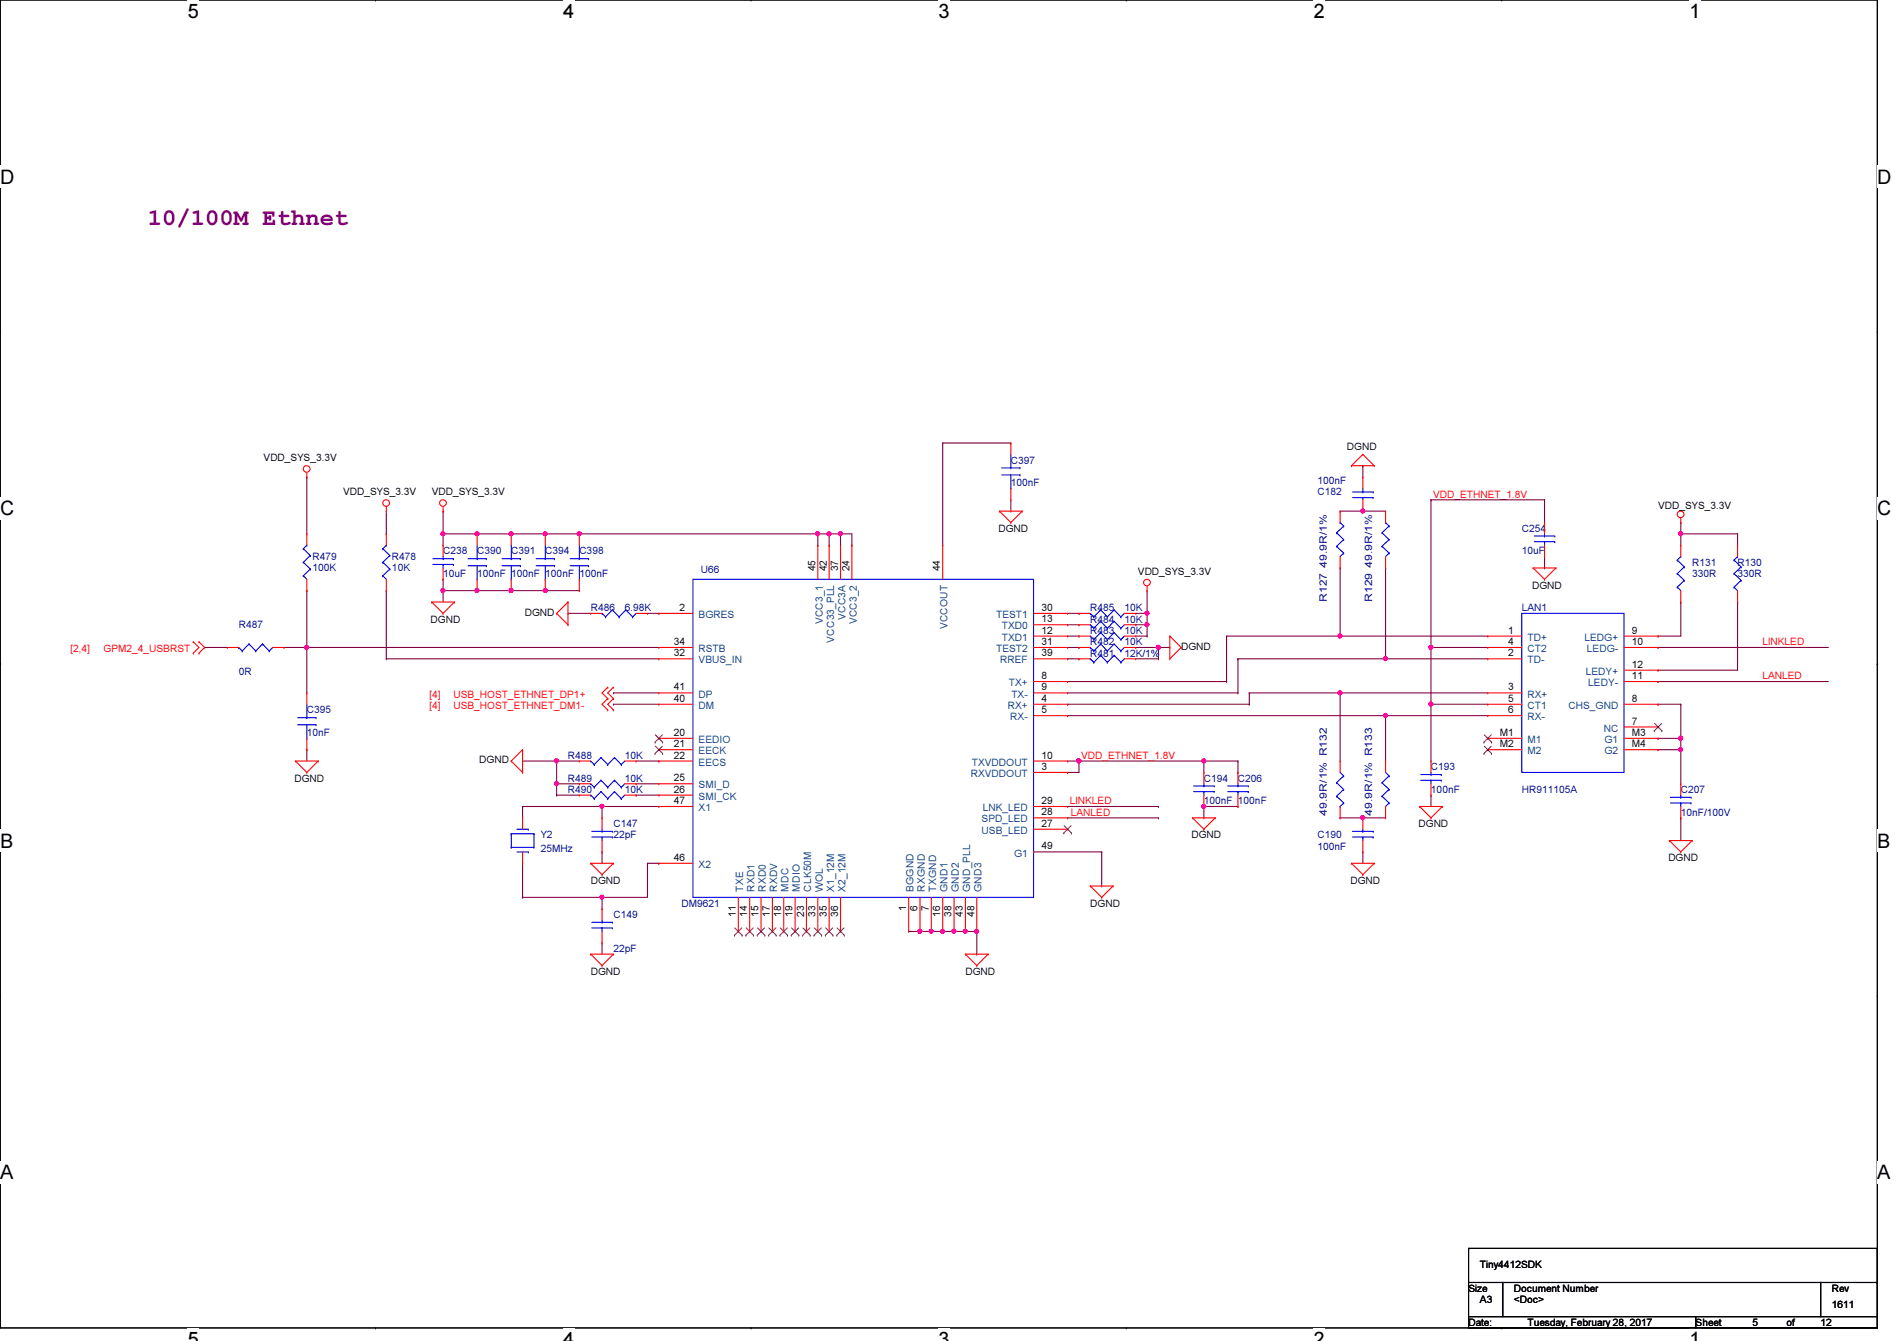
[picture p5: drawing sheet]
<svg xmlns="http://www.w3.org/2000/svg" width="297mm" height="210mm" viewBox="0 0 297 210" stroke-linecap="round" stroke-linejoin="round" font-family="sans-serif">
<path d="M0 0h294v207.9h-294z" fill="none" stroke="#000" stroke-width=".17"/>
<g fill="#fff">
<path d="M29.4 0h1.8v3.5h-1.8z"/>
<path d="M29.4 207.9h1.8v2h-1.8z"/>
</g>
<path d="M58.8 0h.1M58.8 207.9h.1" fill="none" stroke="#000" stroke-width=".17"/>
<g fill="#fff">
<path d="M88.2 0h1.7v3.5h-1.7z"/>
<path d="M88.2 207.9h1.7v2h-1.7z"/>
</g>
<path d="M117.6 0h.1M117.6 207.9h.1" fill="none" stroke="#000" stroke-width=".17"/>
<g fill="#fff">
<path d="M147 0h1.7v3.5h-1.7z"/>
<path d="M147 207.9h1.7v2h-1.7z"/>
</g>
<path d="M176.4 0h.1M176.4 207.9h.1" fill="none" stroke="#000" stroke-width=".17"/>
<g fill="#fff">
<path d="M205.7 0h1.8v3.5h-1.8z"/>
<path d="M205.7 207.9h1.8v2h-1.8z"/>
</g>
<path d="M235.2 0h.1M235.2 207.9h.1" fill="none" stroke="#000" stroke-width=".17"/>
<g fill="#fff">
<path d="M264.5 0h1.8v3.5h-1.8z"/>
<path d="M264.5 207.9h1.8v2h-1.8z"/>
<path d="M0 26h2.3v3.4h-2.3z"/>
<path d="M294 26h2.2v3.4h-2.2z"/>
<path d="M0 77.9h2.3v3.5h-2.3z"/>
<path d="M294 77.9h2.2v3.5h-2.2z"/>
</g>
<path d="M0 51.9h.1M294 51.9h.1" fill="none" stroke="#000" stroke-width=".17"/>
<g fill="#fff">
<path d="M0 129.9h2.1v3.4h-2.1z"/>
<path d="M294 129.9h2v3.4h-2z"/>
</g>
<path d="M0 103.9h.1M294 103.9h.1" fill="none" stroke="#000" stroke-width=".17"/>
<path d="M0 103.9h.1M294 103.9h.1" fill="none" stroke="#000" stroke-width=".16"/>
<g fill="#fff">
<path d="M0 181.8h2.1v3.5h-2.1z"/>
<path d="M294 181.8h2v3.5h-2z"/>
</g>
<path d="M0 155.9h.1M294 155.9h.1" fill="none" stroke="#000" stroke-width=".17"/>
<path d="M69.4 83.6h.1M69.4 83.6v1.7M96.1 108.5h.1M96.1 108.5h7.1" fill="none" stroke="#800040" stroke-width=".17"/>
<circle cx="69.4" cy="83.5" r=".32" fill="#f0f"/>
<circle cx="69.4" cy="83.5" r=".32" fill="none" stroke="#f0f" stroke-width=".17"/>
<path d="M80 92.5h.1M80 92.5h5.4M96.1 110.2h.1M96.1 110.2h7.1" fill="none" stroke="#800040" stroke-width=".17"/>
<circle cx="85.4" cy="92.4" r=".32" fill="#f0f"/>
<circle cx="85.4" cy="92.4" r=".32" fill="none" stroke="#f0f" stroke-width=".17"/>
<path d="M69.4 90.7h.1M69.4 92.5h.1M69.4 90.7v1.8M69.4 92.5h5.3" fill="none" stroke="#800040" stroke-width=".17"/>
<circle cx="69.4" cy="92.4" r=".32" fill="#f0f"/>
<circle cx="69.4" cy="92.4" r=".32" fill="none" stroke="#f0f" stroke-width=".17"/>
<path d="M74.7 92.5h.1M74.7 92.5h5.3" fill="none" stroke="#800040" stroke-width=".17"/>
<circle cx="80" cy="92.4" r=".32" fill="#f0f"/>
<circle cx="80" cy="92.4" r=".32" fill="none" stroke="#f0f" stroke-width=".17"/>
<circle cx="74.7" cy="92.4" r=".32" fill="#f0f"/>
<circle cx="74.7" cy="92.4" r=".32" fill="none" stroke="#f0f" stroke-width=".17"/>
<path d="M69.4 92.5h.1M69.4 92.5v1.7M90.7 83.6h.1M90.7 83.6h37.4" fill="none" stroke="#800040" stroke-width=".17"/>
<circle cx="128" cy="83.5" r=".32" fill="#f0f"/>
<circle cx="128" cy="83.5" r=".32" fill="none" stroke="#f0f" stroke-width=".17"/>
<circle cx="90.7" cy="83.5" r=".32" fill="#f0f"/>
<circle cx="90.7" cy="83.5" r=".32" fill="none" stroke="#f0f" stroke-width=".17"/>
<path d="M74.7 83.6h.1M74.7 83.6h5.3" fill="none" stroke="#800040" stroke-width=".17"/>
<circle cx="80" cy="83.5" r=".32" fill="#f0f"/>
<circle cx="80" cy="83.5" r=".32" fill="none" stroke="#f0f" stroke-width=".17"/>
<circle cx="74.7" cy="83.5" r=".32" fill="#f0f"/>
<circle cx="74.7" cy="83.5" r=".32" fill="none" stroke="#f0f" stroke-width=".17"/>
<path d="M80 83.6h.1M80 83.6h5.4M48 117.3h.1M48 101.3h.1M48 101.3v7.2M48 117.3v1.8" fill="none" stroke="#800040" stroke-width=".17"/>
<circle cx="48" cy="101.3" r=".32" fill="#f0f"/>
<circle cx="48" cy="101.3" r=".32" fill="none" stroke="#f0f" stroke-width=".17"/>
<path d="M94.3 147.6h.1M94.3 140.5h.1M94.3 147.6v1.8M94.3 140.5h7.1" fill="none" stroke="#800040" stroke-width=".17"/>
<circle cx="94.2" cy="140.4" r=".32" fill="#f0f"/>
<circle cx="94.2" cy="140.4" r=".32" fill="none" stroke="#f0f" stroke-width=".17"/>
<g fill="none" stroke="#800040" stroke-width=".17">
<path d="M48 92.5h.1M48 92.5v8.8M60.5 92.5h.1M60.5 92.5v10.6M48 101.3h.1M48 101.3h55.2M60.5 103.1h.1M60.5 103.1h42.7M81.8 126.2h.1M81.8 126.2h21.4M94.3 126.2h.1M94.3 126.2v1.8"/>
<path d="M81.8 140.5h.1M81.8 140.5h12.5v1.7M94.3 142.2h.1"/>
</g>
<circle cx="94.2" cy="126.2" r=".32" fill="#f0f"/>
<circle cx="94.2" cy="126.2" r=".32" fill="none" stroke="#f0f" stroke-width=".17"/>
<path d="M177.8 101.3h3.6M181.4 101.3h.1M94.3 133.3h.1M94.3 133.3v1.8" fill="none" stroke="#800040" stroke-width=".17"/>
<circle cx="181.4" cy="101.3" r=".32" fill="#f0f"/>
<circle cx="181.4" cy="101.3" r=".32" fill="none" stroke="#f0f" stroke-width=".17"/>
<path d="M101.4 135.1h.1M101.4 135.1v5.4M101.4 135.1h1.8M103.2 135.1h.1M147.6 145.8h5.3M149.4 145.8h.1M151.2 145.8h.1M152.9 145.8h.1" fill="none" stroke="#800040" stroke-width=".17"/>
<circle cx="149.4" cy="145.8" r=".32" fill="#f0f"/>
<circle cx="149.4" cy="145.8" r=".32" fill="none" stroke="#f0f" stroke-width=".17"/>
<circle cx="151.1" cy="145.8" r=".32" fill="#f0f"/>
<circle cx="151.1" cy="145.8" r=".32" fill="none" stroke="#f0f" stroke-width=".17"/>
<path d="M88.9 96h.1M88.9 96h3.6M101.4 96h1.8M103.2 96h.1M144.1 145.8h1.7M145.8 145.8h.1M152.9 149.4h.1M152.9 145.8v3.6" fill="none" stroke="#800040" stroke-width=".17"/>
<circle cx="152.9" cy="145.8" r=".32" fill="#f0f"/>
<circle cx="152.9" cy="145.8" r=".32" fill="none" stroke="#f0f" stroke-width=".17"/>
<path d="M142.3 145.8h1.8M144.1 145.8h.1" fill="none" stroke="#800040" stroke-width=".17"/>
<circle cx="144" cy="145.8" r=".32" fill="#f0f"/>
<circle cx="144" cy="145.8" r=".32" fill="none" stroke="#f0f" stroke-width=".17"/>
<path d="M145.8 145.8h1.8M147.6 145.8h.1" fill="none" stroke="#800040" stroke-width=".17"/>
<circle cx="145.8" cy="145.8" r=".32" fill="#f0f"/>
<circle cx="145.8" cy="145.8" r=".32" fill="none" stroke="#f0f" stroke-width=".17"/>
<circle cx="147.6" cy="145.8" r=".32" fill="#f0f"/>
<circle cx="147.6" cy="145.8" r=".32" fill="none" stroke="#f0f" stroke-width=".17"/>
<g fill="none" stroke="#800040" stroke-width=".17">
<path d="M167.2 96h1.7M167.2 97.8h1.7M167.2 99.6h1.7M168.9 96h.1M168.9 97.8h.1M168.9 99.6h.1M177.8 96h1.8M179.6 92.5h.1M179.6 96h.1M179.6 97.8h.1M179.6 92.5v7.1M167.2 103.1h1.7"/>
<path d="M167.2 101.3h1.7M168.9 103.1h.1M168.9 101.3h.1"/>
</g>
<circle cx="179.6" cy="96" r=".32" fill="#f0f"/>
<circle cx="179.6" cy="96" r=".32" fill="none" stroke="#f0f" stroke-width=".17"/>
<path d="M177.8 97.8h1.8M179.6 97.8h.1" fill="none" stroke="#800040" stroke-width=".17"/>
<circle cx="179.6" cy="97.8" r=".32" fill="#f0f"/>
<circle cx="179.6" cy="97.8" r=".32" fill="none" stroke="#f0f" stroke-width=".17"/>
<path d="M131.6 83.6h.1M131.6 83.6h1.8M177.8 99.6h1.8M179.6 99.6h.1" fill="none" stroke="#800040" stroke-width=".17"/>
<circle cx="131.6" cy="83.5" r=".32" fill="#f0f"/>
<circle cx="131.6" cy="83.5" r=".32" fill="none" stroke="#f0f" stroke-width=".17"/>
<path d="M128.1 83.6h.1M128.1 83.6h1.7" fill="none" stroke="#800040" stroke-width=".17"/>
<circle cx="129.8" cy="83.5" r=".32" fill="#f0f"/>
<circle cx="129.8" cy="83.5" r=".32" fill="none" stroke="#f0f" stroke-width=".17"/>
<g fill="none" stroke="#800040" stroke-width=".17">
<path d="M147.6 69.3h.1M147.6 69.3v16M147.6 69.3h10.7M158.3 69.3h.1M69.4 80h.1M69.4 83.6h.1M69.4 80v3.6M69.4 83.6h5.3M85.4 92.5h.1M85.4 83.6h.1M85.4 83.6h5.3M85.4 92.5h5.3"/>
<path d="M128.1 85.3h.1M128.1 83.6v1.7M129.8 83.6h.1M129.8 85.3h.1M129.8 83.6h1.8M129.8 83.6v1.7M131.6 83.6h.1M131.6 83.6v1.7M133.4 85.3h.1M133.4 83.6v1.7M167.2 126.2h14.2M167.2 128h14.2"/>
<path d="M181.4 126.2h.1M181.4 128h.1"/>
</g>
<circle cx="85.4" cy="83.5" r=".32" fill="#f0f"/>
<circle cx="85.4" cy="83.5" r=".32" fill="none" stroke="#f0f" stroke-width=".17"/>
<path d="M168.9 119.1h.1M168.9 119.1v1.8" fill="none" stroke="#800040" stroke-width=".17"/>
<circle cx="168.9" cy="119.1" r=".32" fill="#f0f"/>
<circle cx="168.9" cy="119.1" r=".32" fill="none" stroke="#f0f" stroke-width=".17"/>
<path d="M167.2 119.1h1.7M168.9 119.1h.1" fill="none" stroke="#800040" stroke-width=".17"/>
<circle cx="168.9" cy="119.1" r=".32" fill="#f0f"/>
<circle cx="168.9" cy="119.1" r=".32" fill="none" stroke="#f0f" stroke-width=".17"/>
<path d="M259.6 99.6h.1M263.2 94.2h.1M263.2 94.2v5.4h-3.6M209.8 108.5h.1M209.8 108.5v10.6M213.4 128h.1M213.4 128h3.6M224.1 124.5h.1M224.1 124.5v1.7" fill="none" stroke="#800040" stroke-width=".17"/>
<circle cx="213.4" cy="128" r=".32" fill="#f0f"/>
<circle cx="213.4" cy="128" r=".32" fill="none" stroke="#f0f" stroke-width=".17"/>
<path d="M209.8 80h.1M209.8 80h7.2M213.4 80h.1M272.1 94.2h.1M272.1 94.2v10.7h-12.5M217 103.1h.1M217 103.1h16M259.6 104.9h.1M209.8 128h.1M209.8 128h3.6" fill="none" stroke="#800040" stroke-width=".17"/>
<circle cx="213.4" cy="80" r=".32" fill="#f0f"/>
<circle cx="213.4" cy="80" r=".32" fill="none" stroke="#f0f" stroke-width=".17"/>
<path d="M259.6 101.3h.1M259.6 115.6h.1M259.6 101.3h26.7M259.6 115.6h3.6" fill="none" stroke="#800040" stroke-width=".17"/>
<circle cx="263.2" cy="115.5" r=".32" fill="#f0f"/>
<circle cx="263.2" cy="115.5" r=".32" fill="none" stroke="#f0f" stroke-width=".17"/>
<path d="M263.2 81.8h.1M263.2 81.8v1.8M263.2 110.2h.1M263.2 110.2v5.4" fill="none" stroke="#800040" stroke-width=".17"/>
<circle cx="263.2" cy="83.5" r=".32" fill="#f0f"/>
<circle cx="263.2" cy="83.5" r=".32" fill="none" stroke="#f0f" stroke-width=".17"/>
<path d="M209.8 99.6h.1M209.8 99.6h23.2" fill="none" stroke="#800040" stroke-width=".17"/>
<circle cx="209.8" cy="99.5" r=".32" fill="#f0f"/>
<circle cx="209.8" cy="99.5" r=".32" fill="none" stroke="#f0f" stroke-width=".17"/>
<path d="M259.6 117.3h.1M259.6 117.3h3.6" fill="none" stroke="#800040" stroke-width=".17"/>
<circle cx="263.2" cy="117.3" r=".32" fill="#f0f"/>
<circle cx="263.2" cy="117.3" r=".32" fill="none" stroke="#f0f" stroke-width=".17"/>
<g fill="none" stroke="#800040" stroke-width=".17">
<path d="M217 88.9h.1M217 88.9v14.2M167.2 112h.1M167.2 112h49.8M224.1 110.2h.1M224.1 110.2h8.9M224.1 110.2v8.9M259.6 110.2h.1M259.6 110.2h3.6M263.2 115.6h.1M263.2 115.6v1.7M263.2 128h.1"/>
<path d="M263.2 128v3.6"/>
</g>
<circle cx="216.9" cy="103.1" r=".32" fill="#f0f"/>
<circle cx="216.9" cy="103.1" r=".32" fill="none" stroke="#f0f" stroke-width=".17"/>
<g fill="none" stroke="#800040" stroke-width=".17">
<path d="M224.1 78.2h.1M224.1 78.2v23.1M263.2 83.6h.1M263.2 83.6h8.9M263.2 83.6v1.7M195.6 108.5h.1M195.6 108.5h14.2M217 112h.1M217 112h16M224.1 101.3h.1M224.1 101.3h8.9M259.6 106.7h.1"/>
<path d="M259.6 106.7h26.7M213.4 133.3h.1M213.4 133.3v1.8"/>
</g>
<circle cx="216.9" cy="112" r=".32" fill="#f0f"/>
<circle cx="216.9" cy="112" r=".32" fill="none" stroke="#f0f" stroke-width=".17"/>
<path d="M209.8 88.9h.1M209.8 88.9v10.7M209.8 108.5h.1M209.8 108.5h23.2" fill="none" stroke="#800040" stroke-width=".17"/>
<circle cx="209.8" cy="108.4" r=".32" fill="#f0f"/>
<circle cx="209.8" cy="108.4" r=".32" fill="none" stroke="#f0f" stroke-width=".17"/>
<g fill="none" stroke="#800040" stroke-width=".17">
<path d="M213.4 72.9h.1M213.4 72.9v1.8M224.1 78.2h.1M224.1 78.2h17.7M241.8 78.2h.1M241.8 78.2v3.6M192.1 99.6h.1M192.1 99.6v7.1M192.1 99.6h17.7M209.8 99.6h.1M272.1 83.6h.1M272.1 83.6v1.7"/>
<path d="M167.2 110.2h.1M167.2 106.7h24.9M167.2 110.2h28.4M167.2 108.5h26.6M188.5 119.1h.1M188.5 119.1v1.8M188.5 119.1h5.3M192.1 106.7h.1M193.8 103.1h.1M193.8 108.5h.1M193.8 119.1h.1M193.8 103.1h23.2"/>
<path d="M193.8 103.1v5.4M193.8 119.1v1.8M195.6 110.2h.1M195.6 108.5v1.7M217 112h.1M217 112v7.1M81.8 126.2h.1M81.8 135.1h.1M81.8 126.2v1.8M81.8 135.1v5.4M188.5 128h.1M193.8 120.9h.1"/>
<path d="M193.8 126.2h.1M193.8 126.2h-5.3v1.8"/>
</g>
<circle cx="188.5" cy="126.2" r=".32" fill="#f0f"/>
<circle cx="188.5" cy="126.2" r=".32" fill="none" stroke="#f0f" stroke-width=".17"/>
<g fill="none" stroke="#800040" stroke-width=".17">
<path d="M32 101.3h.1M32 101.3h3.6M44.5 101.3h3.5M48 101.3h.1M87.2 119.1h.1M87.2 119.1h3.5M87.2 119.1v3.6M99.6 119.1h3.6M103.2 119.1h.1M99.6 124.5h.1M99.6 122.7h.1M99.6 124.5h3.6"/>
<path d="M99.6 122.7h3.6"/>
</g>
<circle cx="87.1" cy="122.7" r=".32" fill="#f0f"/>
<circle cx="87.1" cy="122.7" r=".32" fill="none" stroke="#f0f" stroke-width=".17"/>
<circle cx="87.1" cy="119.1" r=".32" fill="#f0f"/>
<circle cx="87.1" cy="119.1" r=".32" fill="none" stroke="#f0f" stroke-width=".17"/>
<g fill="none" stroke="#800040" stroke-width=".17">
<path d="M48 74.7h.1M48 74.7v8.9M158.3 78.2v1.8M60.5 83.6h.1M60.5 80v3.6M158.3 80h.1M81.8 119.1h.1M81.8 119.1h5.4M177.8 103.1h3.6M181.4 101.3h.1M181.4 103.1h.1M181.4 101.3h1.8"/>
<path d="M181.4 101.3v1.8M183.2 101.3h.1M224.1 101.3h.1M224.1 101.3v8.9M263.2 117.3h.1M263.2 117.3v5.4M87.2 122.7h.1M87.2 124.5h.1M87.2 122.7h3.5M87.2 122.7v1.8M87.2 124.5h3.5M161.8 133.3h10.7"/>
<path d="M172.5 138.7h.1M172.5 133.3h.1M172.5 133.3v5.4"/>
</g>
<circle cx="224" cy="110.2" r=".32" fill="#f0f"/>
<circle cx="224" cy="110.2" r=".32" fill="none" stroke="#f0f" stroke-width=".17"/>
<circle cx="224" cy="101.3" r=".32" fill="#f0f"/>
<circle cx="224" cy="101.3" r=".32" fill="none" stroke="#f0f" stroke-width=".17"/>
<path d="M168.9 119.1h19.6M188.5 119.1h.1M167.2 120.9h.1M167.2 120.9h1.7" fill="none" stroke="#800040" stroke-width=".17"/>
<circle cx="188.5" cy="119.1" r=".32" fill="#f0f"/>
<circle cx="188.5" cy="119.1" r=".32" fill="none" stroke="#f0f" stroke-width=".17"/>
<path d="M241.8 88.9h.1M241.8 87.1v1.8" fill="none" stroke="#800040" stroke-width=".17"/>
<g fill="none" stroke="#f00" stroke-width=".17">
<path d="M48 74.7h.1M48 74v.7M60.5 79.3v.7M69.4 79.3v.7M158.3 69.3h.1M158.3 78.2h.1M158.3 69.3v1.8M158.3 76.5v1.7M211.6 72.9h.1M211.6 72.9h3.6M213.4 71.1h.1M213.4 74.7h.1"/>
<path d="M213.4 71.1l-1.8 1.8M213.4 71.1l1.8 1.8M213.4 74.7v1.8M213.4 78.2v1.8M215.2 72.9h.1M48 92.5h.1M48 83.6h.1M48 83.6v1.7M48 90.7v1.8M60.5 80h.1M60.5 92.5h.1M60.5 83.6h.1"/>
<path d="M60.5 83.6v1.7M60.5 90.7v1.8M67.6 94.2h.1M67.6 94.2h3.6M67.6 94.2l1.8 1.8M69.4 80h.1M69.4 96h.1M69.4 85.3h.1M69.4 90.7h.1M69.4 85.3v1.8M69.4 88.9v1.8M71.2 94.2h.1"/>
<path d="M71.2 94.2l-1.8 1.8M74.7 83.6h.1M74.7 92.5h.1M74.7 83.6v1.7M74.7 90.7v1.8M80 83.6h.1M80 92.5h.1M80 83.6v1.7M80 90.7v1.8M85.4 83.6h.1M85.4 92.5h.1M85.4 83.6v1.7"/>
<path d="M85.4 90.7v1.8M87.2 96h.1M87.2 96l1.7 1.8M88.9 97.8h.1M88.9 94.2h.1M88.9 94.2v3.6M88.9 94.2l-1.7 1.8M90.7 83.6h.1M90.7 92.5h.1M90.7 83.6v1.7M90.7 90.7v1.8M92.5 96h.1"/>
<path d="M92.5 96h1.8M99.6 96h1.8M101.4 96h.1M103.2 96h.1M103.2 96h5.3M128.1 85.3h.1M128.1 85.3v5.4M129.8 85.3h.1M129.8 85.3v5.4M131.6 85.3h.1M131.6 85.3v5.4M133.4 85.3h.1"/>
<path d="M133.4 85.3v5.4M147.6 85.3h.1M147.6 85.3v5.4M156.5 80h.1M156.5 80h3.6M156.5 80l1.8 1.8M158.3 81.8h.1M160.1 80h.1M160.1 80l-1.8 1.8M161.8 96h5.4M161.8 99.6h5.4M161.8 97.8h5.4"/>
<path d="M167.2 99.6h.1M167.2 97.8h.1M167.2 96h.1M168.9 99.6h.1M168.9 96h.1M168.9 97.8h.1M168.9 96h1.8M168.9 99.6h1.8M168.9 97.8h1.8M176.1 96h1.7M176.1 99.6h1.7M176.1 97.8h1.7"/>
<path d="M177.8 99.6h.1M177.8 96h.1M177.8 97.8h.1M179.6 92.5h.1M179.6 91.7v.8M183.2 99.6h.1M183.2 99.6v3.5M183.2 99.6l1.8 1.7M209.8 88.9h.1M209.8 80h.1M209.8 80v1.8M209.8 87.1v1.8"/>
<path d="M213.4 80h.1M217 88.9h.1M217 80h.1M217 80v1.8M217 87.1v1.8M233 99.6h.1M233 99.6h5.3M240.1 88.9h.1M240.1 88.9h3.5M240.1 88.9l1.7 1.8M241.8 90.7h.1M241.8 81.8h.1"/>
<path d="M241.8 87.1h.1M241.8 81.8v1.8M241.8 85.3v1.8M243.6 88.9h.1M243.6 88.9l-1.8 1.8M254.3 99.6h5.3M259.6 99.6h.1M263.2 81.8h.1M263.2 94.2h.1M263.2 85.3h.1M263.2 81.1v.7M263.2 85.3v1.8"/>
<path d="M263.2 92.5v1.7M272.1 94.2h.1M272.1 85.3h.1M272.1 85.3v1.8M272.1 92.5v1.7M30.3 102.2h.1M30.3 100.5h.1M30.3 100.5l.9 .8-.9 .9M31.2 100.5h.1M31.2 102.2h.1M31.2 100.5l.8 .8-.8 .9M35.6 101.3h.1"/>
<path d="M35.6 101.3h1.8M42.7 101.3h1.8M44.5 101.3h.1M46.3 119.1h.1M46.3 119.1h3.5M46.3 119.1l1.7 1.8M48 108.5h.1M48 117.3h.1M48 108.5v1.7M48 115.6v1.7M49.8 119.1h.1M49.8 119.1l-1.8 1.8"/>
<path d="M80 119.1h.1M80 119.1l1.8 1.8M81.8 117.3h.1M81.8 117.3v3.6M81.8 117.3l-1.8 1.8M90.7 119.1h.1M90.7 119.1h1.8M95.2 109.3h.1M95.2 111.1h.1M95.2 107.6h.1M95.2 109.3l-.9 .9 .9 .9M95.2 107.6l-.9 .9 .9 .8"/>
<path d="M96.1 109.3h.1M96.1 111.1h.1M96.1 107.6h.1M96.1 109.3l-.9 .9 .9 .9M96.1 107.6l-.9 .9 .9 .8M97.8 119.1h1.8M99.6 119.1h.1M103.2 101.3h.1M103.2 103.1h.1M103.2 108.5h.1M103.2 110.2h.1M103.2 115.6h.1"/>
<path d="M103.2 117.3h.1M103.2 119.1h.1M103.2 119.1h5.3M103.2 101.3h5.3M103.2 103.1h5.3M103.2 108.5h5.3M103.2 110.2h5.3M103.2 115.6h5.3M103.2 117.3h5.3M161.8 119.1h5.4M161.8 101.3h5.4M161.8 103.1h5.4"/>
<path d="M161.8 108.5h5.4M161.8 110.2h5.4M161.8 112h5.4M161.8 106.7h5.4M167.2 119.1h.1M167.2 112h.1M167.2 110.2h.1M167.2 106.7h.1M167.2 108.5h.1M167.2 103.1h.1M167.2 101.3h.1M168.9 103.1h.1"/>
<path d="M168.9 101.3h.1M168.9 101.3h1.8M168.9 103.1h1.8M176.1 101.3h1.7M176.1 103.1h1.7M177.8 103.1h.1M177.8 101.3h.1M183.2 103.1h.1M185 101.3h.1M185 101.3l-1.8 1.8M209.8 119.1h.1M209.8 119.1v1.8"/>
<path d="M217 119.1h.1M217 119.1v1.8M224.1 119.1h.1M224.1 119.1v1.8M233 101.3h.1M233 103.1h.1M233 108.5h.1M233 110.2h.1M233 112h.1M233 115.6h.1M233 117.3h.1M233 101.3h5.3"/>
<path d="M233 103.1h5.3M233 108.5h5.3M233 110.2h5.3M233 115.6h5.3M233 117.3h5.3M233 112h5.3M254.3 101.3h5.3M254.3 110.2h5.3M254.3 115.6h5.3M254.3 117.3h5.3M254.3 106.7h5.3M254.3 113.8h5.3"/>
<path d="M254.3 104.9h5.3M259.6 117.3h.1M259.6 115.6h.1M259.6 113.8h.1M259.6 110.2h.1M259.6 106.7h.1M259.6 104.9h.1M259.6 101.3h.1M48 120.9h.1M81.8 120.9h.1M81.8 135.1h.1M81.8 128h.1"/>
<path d="M81.8 128v1.8M81.8 133.3v1.8M90.7 124.5h.1M90.7 122.7h.1M90.7 124.5h1.8M90.7 122.7h1.8M92.5 135.1h.1M92.5 135.1h3.6M92.5 135.1l1.8 1.8M94.3 136.9h.1M94.3 128h.1M94.3 133.3h.1"/>
<path d="M94.3 128v1.8M94.3 131.6v1.7M96.1 135.1h.1M96.1 135.1l-1.8 1.8M97.8 124.5h1.8M97.8 122.7h1.8M99.6 124.5h.1M99.6 122.7h.1M103.2 122.7h.1M103.2 124.5h.1M103.2 126.2h.1M103.2 135.1h.1"/>
<path d="M103.2 135.1h5.3M103.2 126.2h5.3M103.2 124.5h5.3M103.2 122.7h5.3M161.8 133.3h.1M161.8 126.2h5.4M161.8 128h5.4M161.8 129.8h5.4M161.8 120.9h5.4M167.2 129.8h.1M167.2 128h.1M167.2 126.2h.1"/>
<path d="M167.2 120.9h.1M170.7 138.7h.1M170.7 138.7h3.6M170.7 138.7l1.8 1.8M174.3 138.7h.1M174.3 138.7l-1.8 1.8M186.7 128h.1M186.7 128h3.6M186.7 128l1.8 1.8M188.5 129.8h.1M188.5 120.9h.1M188.5 126.2h.1"/>
<path d="M188.5 120.9v1.8M188.5 124.5v1.7M190.3 128h.1M190.3 128l-1.8 1.8M193.8 120.9h.1M193.8 126.2h.1M193.8 120.9v1.8M193.8 124.5v1.7M209.8 128h.1M209.8 126.2v1.8M211.6 135.1h.1M211.6 135.1h3.6"/>
<path d="M211.6 135.1l1.8 1.8M213.4 136.9h.1M213.4 128h.1M213.4 133.3h.1M213.4 128v1.8M213.4 131.6v1.7M215.2 135.1h.1M215.2 135.1l-1.8 1.8M217 128h.1M217 126.2v1.8M222.3 126.2h.1M222.3 126.2h3.5"/>
<path d="M222.3 126.2l1.8 1.8M224.1 128h.1M224.1 124.5h.1M224.1 122.7v1.8M225.8 126.2h.1M225.8 126.2l-1.7 1.8M261.4 131.6h.1M261.4 131.6h3.6M261.4 131.6l1.8 1.7M263.2 133.3h.1M263.2 122.7h.1M263.2 128h.1"/>
<path d="M263.2 122.7v1.8M263.2 126.2v1.8M265 131.6h.1M265 131.6l-1.8 1.7M92.5 149.4h.1M92.5 149.4h3.6M92.5 149.4l1.8 1.7M94.3 151.1h.1M94.3 142.2h.1M94.3 147.6h.1M94.3 142.2v1.8M94.3 145.8v1.8"/>
<path d="M96.1 149.4h.1M96.1 149.4l-1.8 1.7M115.6 145.8h.1M115.6 140.5v5.3M117.4 145.8h.1M117.4 140.5v5.3M119.2 145.8h.1M119.2 140.5v5.3M120.9 145.8h.1M120.9 140.5v5.3M122.7 145.8h.1M122.7 140.5v5.3"/>
<path d="M124.5 145.8h.1M124.5 140.5v5.3M126.3 145.8h.1M126.3 140.5v5.3M128.1 145.8h.1M128.1 140.5v5.3M129.8 145.8h.1M129.8 140.5v5.3M131.6 145.8h.1M131.6 140.5v5.3M142.3 145.8h.1M142.3 140.5v5.3"/>
<path d="M144.1 145.8h.1M144.1 140.5v5.3M145.8 145.8h.1M145.8 140.5v5.3M147.6 145.8h.1M147.6 140.5v5.3M149.4 145.8h.1M149.4 140.5v5.3M151.2 149.4h.1M151.2 145.8h.1M151.2 149.4h3.5M151.2 149.4l1.7 1.7"/>
<path d="M151.2 140.5v5.3M152.9 151.1h.1M152.9 145.8h.1M152.9 140.5v5.3M154.7 149.4h.1M154.7 149.4l-1.8 1.7M172.5 140.5h.1"/>
<circle cx="48" cy="73.4" r=".52"/>
<circle cx="60.5" cy="78.7" r=".52"/>
<circle cx="69.4" cy="78.7" r=".52"/>
<circle cx="179.6" cy="91.2" r=".52"/>
<circle cx="263.2" cy="80.5" r=".52"/>
</g>
<path d="M230 195.4h.1M230 195.4v5.3M230 195.4h64M294 195.4h.1M294 195.4v5.3M230 200.7h5.3v5.4h-5.3zM230 206.1h35.5v1.8h-35.5zM235.3 200.7h49.8v5.4h-49.8zM265.5 206.1h28.5v1.8h-28.5zM285.1 200.7h8.9v5.4h-8.9zM294 200.7h.1" fill="none" stroke="#000" stroke-width=".17"/>
<g fill="none" stroke="#00f" stroke-width=".17">
<path d="M156.8 73.2h2.9M156.8 74.3h2.9M158.3 76.5h.1M158.3 73.2h.1M158.3 71.1v2.1M158.3 74.3v2.2M159.7 73.2h.1M159.7 74.3h.1M211.8 77h3.2M211.8 77.9h3.2M213.4 77.9h.1M213.4 77h.1"/>
<path d="M213.4 76.5v.5M213.4 77.9v.3M215 77h.1M215 77.9h.1M47.5 90.1h.1M47.5 88h.1M47.5 85.9h.1M47.5 90.1l.5 .6M47.5 88l1.1 1.1M47.5 85.9l1.1 1.1M48 85.3h.1M48 85.3l-.5 .6"/>
<path d="M48.6 89.1h.1M48.6 87h.1M48.6 89.1l-1.1 1M48.6 87l-1.1 1M59.9 90.1h.1M59.9 88h.1M59.9 85.9h.1M59.9 90.1l.6 .6M59.9 88l1.1 1.1M59.9 85.9l1.1 1.1M60.5 85.3h.1M60.5 85.3l-.6 .6"/>
<path d="M61 89.1h.1M61 87h.1M61 89.1l-1.1 1M61 87l-1.1 1M67.8 87.5h3.2M67.8 88.3h3.2M69.4 87.5h.1M69.4 88.3h.1M69.4 87.1v.4M69.4 88.3v.6M71 88.3h.1M71 87.5h.1"/>
<path d="M73.3 87.5h2.9M73.3 88.6h2.9M74.7 90.7h.1M74.7 87.5h.1M74.7 85.3v2.2M74.7 88.6v2.1M76.2 87.5h.1M76.2 88.6h.1M78.6 87.5h2.9M78.6 88.6h2.9M80 90.7h.1M80 87.5h.1"/>
<path d="M80 85.3v2.2M80 88.6v2.1M81.5 87.5h.1M81.5 88.6h.1M83.9 87.5h2.9M83.9 88.6h2.9M85.4 90.7h.1M85.4 87.5h.1M85.4 85.3v2.2M85.4 88.6v2.1M86.8 87.5h.1M86.8 88.6h.1"/>
<path d="M89.3 87.5h2.9M89.3 88.6h2.9M90.7 90.7h.1M90.7 87.5h.1M90.7 85.3v2.2M90.7 88.6v2.1M92.2 87.5h.1M92.2 88.6h.1M94.3 96h.1M94.3 96l.5 .6M94.8 96.6h.1M95.9 95.5h.1"/>
<path d="M95.9 95.5l1 1.1M95.9 95.5l-1.1 1.1M96.9 96.6h.1M98 95.5h.1M98 95.5l1.1 1.1M98 95.5l-1.1 1.1M99.1 96.6h.1M99.6 96l-.5 .6M108.5 90.7h53.3v49.8h-53.3zM170.7 99.6h.1M170.7 96h.1M170.7 97.8h.1"/>
<path d="M170.7 99.6l.6 .5M170.7 96l.6 .6M170.7 97.8l.6 .5M171.3 96.6h.1M171.3 98.3h.1M172.3 99h.1M172.3 95.5h.1M172.3 97.2h.1M172.3 99l1.1 1.1M172.3 99l-1 1.1M172.3 95.5l1.1 1.1M172.3 95.5l-1 1.1"/>
<path d="M172.3 97.2l1.1 1.1M172.3 97.2l-1 1.1M173.4 96.6h.1M173.4 98.3h.1M174.5 99h.1M174.5 95.5h.1M174.5 97.2h.1M174.5 99l1 1.1M174.5 99l-1.1 1.1M174.5 95.5l1 1.1M174.5 95.5l-1.1 1.1M174.5 97.2l1 1.1"/>
<path d="M174.5 97.2l-1.1 1.1M175.5 96.6h.1M175.5 98.3h.1M176.1 99.6l-.6 .5M176.1 96l-.6 .6M176.1 97.8l-.6 .5M209.3 85.5h.1M209.3 83.4h.1M209.3 85.5l1.1 1.1M209.3 83.4l1.1 1.1M209.8 81.8h.1M209.8 81.8l.6 .5"/>
<path d="M210.4 86.6h.1M210.4 84.5h.1M210.4 82.3h.1M210.4 86.6l-.6 .5M210.4 84.5l-1.1 1M210.4 82.3l-1.1 1.1M216.4 85.5h.1M216.4 83.4h.1M216.4 85.5l1.1 1.1M216.4 83.4l1.1 1.1M217 81.8h.1M217 81.8l.5 .5"/>
<path d="M217.5 86.6h.1M217.5 84.5h.1M217.5 82.3h.1M217.5 86.6l-.5 .5M217.5 84.5l-1.1 1M217.5 82.3l-1.1 1.1M238.3 96h16v24.9h-16zM240.2 84.8h3.3M240.2 83.9h3.3M241.8 83.9h.1M241.8 84.8h.1M241.8 83.6v.3"/>
<path d="M241.8 84.8v.5M243.5 84.8h.1M243.5 83.9h.1M262.6 91.9h.1M262.6 89.8h.1M262.6 87.7h.1M262.6 91.9l.6 .6M262.6 89.8l1.1 1M262.6 87.7l1.1 1M263.2 87.1h.1M263.2 87.1l-.6 .6M263.7 90.8h.1"/>
<path d="M263.7 88.7h.1M263.7 90.8l-1.1 1.1M263.7 88.7l-1.1 1.1M271.5 91.9h.1M271.5 89.8h.1M271.5 87.7h.1M271.5 91.9l.6 .6M271.5 89.8l1.1 1M271.5 87.7l1.1 1M272.1 87.1h.1M272.1 87.1l-.6 .6M272.6 90.8h.1"/>
<path d="M272.6 88.7h.1M272.6 90.8l-1.1 1.1M272.6 88.7l-1.1 1.1M37.4 101.3h.1M37.4 101.3l.5 .6M37.9 101.9h.1M39 100.8h.1M39 100.8l1 1.1M39 100.8l-1.1 1.1M40 101.9h.1M41.1 100.8h.1M41.1 100.8l1.1 1.1"/>
<path d="M41.1 100.8l-1.1 1.1M42.2 101.9h.1M42.7 101.3l-.5 .6M46.6 112.4h2.9M46.6 113.5h2.9M48 115.6h.1M48 112.4h.1M48 110.2v2.2M48 113.5v2.1M49.5 112.4h.1M49.5 113.5h.1M92.5 119.1h.1"/>
<path d="M92.5 119.1l.5 .6M93 119.7h.1M94.1 118.6h.1M94.1 118.6l1.1 1.1M94.1 118.6l-1.1 1.1M95.2 119.7h.1M96.2 118.6h.1M96.2 118.6l1.1 1.1M96.2 118.6l-1 1.1M97.3 119.7h.1M97.8 119.1l-.5 .6M170.7 103.1h.1"/>
<path d="M170.7 101.3h.1M170.7 103.1l.6 .6M170.7 101.3l.6 .6M171.3 100.1h.1M171.3 103.7h.1M171.3 101.9h.1M172.3 102.6h.1M172.3 100.8h.1M172.3 102.6l1.1 1.1M172.3 102.6l-1 1.1M172.3 100.8l1.1 1.1M172.3 100.8l-1 1.1"/>
<path d="M173.4 100.1h.1M173.4 103.7h.1M173.4 101.9h.1M174.5 102.6h.1M174.5 100.8h.1M174.5 102.6l1 1.1M174.5 102.6l-1.1 1.1M174.5 100.8l1 1.1M174.5 100.8l-1.1 1.1M175.5 100.1h.1M175.5 103.7h.1M175.5 101.9h.1"/>
<path d="M176.1 103.1l-.6 .6M176.1 101.3l-.6 .6M80 130.5h.1M80 132.6h.1M80 132.6h3.6M80 130.5h3.6M80 130.5v2.1M80.9 133.3h1.8M80.9 129.8h1.8M82.7 133.3h.1M82.7 129.8h.1M83.6 132.6h.1"/>
<path d="M83.6 130.5h.1M83.6 130.5v2.1M92.5 124.5h.1M92.5 122.7h.1M92.5 124.5l.5 .5M92.5 122.7l.5 .5M92.7 131h3.2M92.7 130.1h3.2M93 125h.1M93 123.2h.1M94.1 123.9h.1M94.1 122.1h.1"/>
<path d="M94.1 123.9l1.1 1.1M94.1 123.9l-1.1 1.1M94.1 122.1l1.1 1.1M94.1 122.1l-1.1 1.1M94.3 130.1h.1M94.3 131h.1M94.3 129.8v.3M94.3 131v.6M95.2 125h.1M95.2 123.2h.1M95.9 131h.1M95.9 130.1h.1"/>
<path d="M96.2 123.9h.1M96.2 122.1h.1M96.2 123.9l1.1 1.1M96.2 123.9l-1 1.1M96.2 122.1l1.1 1.1M96.2 122.1l-1 1.1M97.3 125h.1M97.3 123.2h.1M97.8 124.5l-.5 .5M97.8 122.7l-.5 .5M186.9 123.9h3.2M186.9 123h3.2"/>
<path d="M188.5 123h.1M188.5 123.9h.1M188.5 122.7v.3M188.5 123.9v.6M190.1 123.9h.1M190.1 123h.1M192.2 123.9h3.2M192.2 123h3.2M193.8 123h.1M193.8 123.9h.1M193.8 122.7v.3M193.8 123.9v.6"/>
<path d="M195.4 123.9h.1M195.4 123h.1M209.3 122.5h.1M209.3 124.6h.1M209.3 122.5l1.1 1.1M209.3 124.6l1.1 1.1M209.8 126.2h.1M209.8 120.9l.6 .6M210.4 121.5h.1M210.4 123.6h.1M210.4 125.7h.1M210.4 121.5l-1.1 1"/>
<path d="M210.4 123.6l-1.1 1M210.4 125.7l-.6 .5M211.8 131h3.2M211.8 130.1h3.2M213.4 130.1h.1M213.4 131h.1M213.4 129.8v.3M213.4 131v.6M215 131h.1M215 130.1h.1M216.4 122.5h.1M216.4 124.6h.1"/>
<path d="M216.4 122.5l1.1 1.1M216.4 124.6l1.1 1.1M217 126.2h.1M217 120.9l.5 .6M217.5 121.5h.1M217.5 123.6h.1M217.5 125.7h.1M217.5 121.5l-1.1 1M217.5 123.6l-1.1 1M217.5 125.7l-.5 .5M222.5 122.1h3.2M222.5 121.2h3.2"/>
<path d="M224.1 121.2h.1M224.1 122.1h.1M224.1 120.9v.3M224.1 122.1v.6M225.7 122.1h.1M225.7 121.2h.1M261.6 125.7h3.2M261.6 124.8h3.2M263.2 124.8h.1M263.2 125.7h.1M263.2 124.5v.3M263.2 125.7v.5"/>
<path d="M264.8 125.7h.1M264.8 124.8h.1M92.7 145.2h3.2M92.7 144.4h3.2M94.3 144.4h.1M94.3 145.2h.1M94.3 144v.4M94.3 145.2v.6M95.9 145.2h.1M95.9 144.4h.1"/>
</g>
<g fill="none" stroke="#804000" stroke-width=".16">
<path d="M102.6 116.2h.1M102.6 117.9h.1M102.6 115l1.2 1.2M102.6 116.8l1.2 1.1M103.7 115l-1.1 1.2M103.7 116.8l-1.1 1.1M103.8 116.2h.1M103.8 117.9h.1M232.4 116.2h.1M232.4 117.9h.1M232.4 115l1.1 1.2M232.4 116.8l1.1 1.1"/>
<path d="M233.5 115l-1.1 1.2M233.5 116.8l-1.1 1.1M233.5 116.2h.1M233.5 117.9h.1M259 114.4h.1M259.1 113.2l1.1 1.2M260.2 113.2l-1.2 1.2M260.2 114.4h.1M166.6 130.4h.1M166.6 129.2l1.2 1.2M167.7 129.2l-1.1 1.2M167.8 130.4h.1"/>
<path d="M115 146.4h.1M115.1 145.2l1.1 1.2M116.2 145.2l-1.2 1.2M116.2 146.4h.1M116.8 146.4h.1M116.8 145.2l1.2 1.2M117.9 145.2l-1.1 1.2M118 146.4h.1M118.6 146.4h.1M118.6 145.2l1.2 1.2M119.7 145.2l-1.1 1.2M119.8 146.4h.1"/>
<path d="M120.4 146.4h.1M120.4 145.2l1.1 1.2M121.5 145.2l-1.1 1.2M121.5 146.4h.1M122.1 146.4h.1M122.2 145.2l1.1 1.2M123.3 145.2l-1.2 1.2M123.3 146.4h.1M123.9 146.4h.1M123.9 145.2l1.2 1.2M125 145.2l-1.1 1.2M125.1 146.4h.1"/>
<path d="M125.7 146.4h.1M125.7 145.2l1.2 1.2M126.8 145.2l-1.1 1.2M126.9 146.4h.1M127.5 146.4h.1M127.5 145.2l1.1 1.2M128.6 145.2l-1.1 1.2M128.6 146.4h.1M129.2 146.4h.1M129.3 145.2l1.1 1.2M130.4 145.2l-1.2 1.2M130.4 146.4h.1"/>
<path d="M131 146.4h.1M131.1 145.2l1.1 1.2M132.2 145.2l-1.2 1.2M132.2 146.4h.1"/>
</g>
<circle cx="69.4" cy="83.5" r=".32" fill="#f0f"/>
<circle cx="69.4" cy="83.5" r=".32" fill="none" stroke="#f0f" stroke-width=".17"/>
<circle cx="85.4" cy="92.4" r=".32" fill="#f0f"/>
<circle cx="85.4" cy="92.4" r=".32" fill="none" stroke="#f0f" stroke-width=".17"/>
<circle cx="69.4" cy="92.4" r=".32" fill="#f0f"/>
<circle cx="69.4" cy="92.4" r=".32" fill="none" stroke="#f0f" stroke-width=".17"/>
<circle cx="80" cy="92.4" r=".32" fill="#f0f"/>
<circle cx="80" cy="92.4" r=".32" fill="none" stroke="#f0f" stroke-width=".17"/>
<circle cx="74.7" cy="92.4" r=".32" fill="#f0f"/>
<circle cx="74.7" cy="92.4" r=".32" fill="none" stroke="#f0f" stroke-width=".17"/>
<circle cx="128" cy="83.5" r=".32" fill="#f0f"/>
<circle cx="128" cy="83.5" r=".32" fill="none" stroke="#f0f" stroke-width=".17"/>
<circle cx="90.7" cy="83.5" r=".32" fill="#f0f"/>
<circle cx="90.7" cy="83.5" r=".32" fill="none" stroke="#f0f" stroke-width=".17"/>
<circle cx="80" cy="83.5" r=".32" fill="#f0f"/>
<circle cx="80" cy="83.5" r=".32" fill="none" stroke="#f0f" stroke-width=".17"/>
<circle cx="74.7" cy="83.5" r=".32" fill="#f0f"/>
<circle cx="74.7" cy="83.5" r=".32" fill="none" stroke="#f0f" stroke-width=".17"/>
<circle cx="48" cy="101.3" r=".32" fill="#f0f"/>
<circle cx="48" cy="101.3" r=".32" fill="none" stroke="#f0f" stroke-width=".17"/>
<circle cx="94.2" cy="140.4" r=".32" fill="#f0f"/>
<circle cx="94.2" cy="140.4" r=".32" fill="none" stroke="#f0f" stroke-width=".17"/>
<circle cx="94.2" cy="126.2" r=".32" fill="#f0f"/>
<circle cx="94.2" cy="126.2" r=".32" fill="none" stroke="#f0f" stroke-width=".17"/>
<circle cx="181.4" cy="101.3" r=".32" fill="#f0f"/>
<circle cx="181.4" cy="101.3" r=".32" fill="none" stroke="#f0f" stroke-width=".17"/>
<circle cx="149.4" cy="145.8" r=".32" fill="#f0f"/>
<circle cx="149.4" cy="145.8" r=".32" fill="none" stroke="#f0f" stroke-width=".17"/>
<circle cx="151.1" cy="145.8" r=".32" fill="#f0f"/>
<circle cx="151.1" cy="145.8" r=".32" fill="none" stroke="#f0f" stroke-width=".17"/>
<circle cx="152.9" cy="145.8" r=".32" fill="#f0f"/>
<circle cx="152.9" cy="145.8" r=".32" fill="none" stroke="#f0f" stroke-width=".17"/>
<circle cx="144" cy="145.8" r=".32" fill="#f0f"/>
<circle cx="144" cy="145.8" r=".32" fill="none" stroke="#f0f" stroke-width=".17"/>
<circle cx="145.8" cy="145.8" r=".32" fill="#f0f"/>
<circle cx="145.8" cy="145.8" r=".32" fill="none" stroke="#f0f" stroke-width=".17"/>
<circle cx="147.6" cy="145.8" r=".32" fill="#f0f"/>
<circle cx="147.6" cy="145.8" r=".32" fill="none" stroke="#f0f" stroke-width=".17"/>
<circle cx="179.6" cy="96" r=".32" fill="#f0f"/>
<circle cx="179.6" cy="96" r=".32" fill="none" stroke="#f0f" stroke-width=".17"/>
<circle cx="179.6" cy="97.8" r=".32" fill="#f0f"/>
<circle cx="179.6" cy="97.8" r=".32" fill="none" stroke="#f0f" stroke-width=".17"/>
<circle cx="131.6" cy="83.5" r=".32" fill="#f0f"/>
<circle cx="131.6" cy="83.5" r=".32" fill="none" stroke="#f0f" stroke-width=".17"/>
<circle cx="129.8" cy="83.5" r=".32" fill="#f0f"/>
<circle cx="129.8" cy="83.5" r=".32" fill="none" stroke="#f0f" stroke-width=".17"/>
<circle cx="85.4" cy="83.5" r=".32" fill="#f0f"/>
<circle cx="85.4" cy="83.5" r=".32" fill="none" stroke="#f0f" stroke-width=".17"/>
<circle cx="168.9" cy="119.1" r=".32" fill="#f0f"/>
<circle cx="168.9" cy="119.1" r=".32" fill="none" stroke="#f0f" stroke-width=".17"/>
<circle cx="168.9" cy="119.1" r=".32" fill="#f0f"/>
<circle cx="168.9" cy="119.1" r=".32" fill="none" stroke="#f0f" stroke-width=".17"/>
<circle cx="213.4" cy="128" r=".32" fill="#f0f"/>
<circle cx="213.4" cy="128" r=".32" fill="none" stroke="#f0f" stroke-width=".17"/>
<circle cx="213.4" cy="80" r=".32" fill="#f0f"/>
<circle cx="213.4" cy="80" r=".32" fill="none" stroke="#f0f" stroke-width=".17"/>
<circle cx="263.2" cy="115.5" r=".32" fill="#f0f"/>
<circle cx="263.2" cy="115.5" r=".32" fill="none" stroke="#f0f" stroke-width=".17"/>
<circle cx="263.2" cy="83.5" r=".32" fill="#f0f"/>
<circle cx="263.2" cy="83.5" r=".32" fill="none" stroke="#f0f" stroke-width=".17"/>
<circle cx="209.8" cy="99.5" r=".32" fill="#f0f"/>
<circle cx="209.8" cy="99.5" r=".32" fill="none" stroke="#f0f" stroke-width=".17"/>
<circle cx="263.2" cy="117.3" r=".32" fill="#f0f"/>
<circle cx="263.2" cy="117.3" r=".32" fill="none" stroke="#f0f" stroke-width=".17"/>
<circle cx="216.9" cy="103.1" r=".32" fill="#f0f"/>
<circle cx="216.9" cy="103.1" r=".32" fill="none" stroke="#f0f" stroke-width=".17"/>
<circle cx="216.9" cy="112" r=".32" fill="#f0f"/>
<circle cx="216.9" cy="112" r=".32" fill="none" stroke="#f0f" stroke-width=".17"/>
<circle cx="209.8" cy="108.4" r=".32" fill="#f0f"/>
<circle cx="209.8" cy="108.4" r=".32" fill="none" stroke="#f0f" stroke-width=".17"/>
<circle cx="188.5" cy="126.2" r=".32" fill="#f0f"/>
<circle cx="188.5" cy="126.2" r=".32" fill="none" stroke="#f0f" stroke-width=".17"/>
<circle cx="87.1" cy="122.7" r=".32" fill="#f0f"/>
<circle cx="87.1" cy="122.7" r=".32" fill="none" stroke="#f0f" stroke-width=".17"/>
<circle cx="87.1" cy="119.1" r=".32" fill="#f0f"/>
<circle cx="87.1" cy="119.1" r=".32" fill="none" stroke="#f0f" stroke-width=".17"/>
<circle cx="224" cy="110.2" r=".32" fill="#f0f"/>
<circle cx="224" cy="110.2" r=".32" fill="none" stroke="#f0f" stroke-width=".17"/>
<circle cx="224" cy="101.3" r=".32" fill="#f0f"/>
<circle cx="224" cy="101.3" r=".32" fill="none" stroke="#f0f" stroke-width=".17"/>
<circle cx="188.5" cy="119.1" r=".32" fill="#f0f"/>
<circle cx="188.5" cy="119.1" r=".32" fill="none" stroke="#f0f" stroke-width=".17"/>
<text font-size="3.7" fill="#800080" x="23.2" y="35.2">10/100M Ethnet</text>
<g font-size="3.1">
<text x="29.4" y="2.8">5</text>
<text x="88.2" y="2.8">4</text>
<text x="147" y="2.8">3</text>
<text x="205.7" y="2.8">2</text>
<text x="264.5" y="2.8">1</text>
<text x="0" y="28.7">D</text>
<text x="294" y="28.7">D</text>
<text x="0" y="80.7">C</text>
<text x="294" y="80.7">C</text>
<text x="0" y="132.7">B</text>
<text x="294" y="132.7">B</text>
<text x="0" y="184.6">A</text>
<text x="294" y="184.6">A</text>
<text x="29.4" y="210.7">5</text>
<text x="88.2" y="210.7">4</text>
<text x="147" y="210.7">3</text>
<text x="205.7" y="210.7">2</text>
<text x="264.5" y="210.7">1</text>
</g>
<g font-size="1.6">
<text x="210.9" y="70.4">DGND</text>
<text x="41.3" y="72.2">VDD_SYS_3.3V</text>
<text x="53.7" y="77.6">VDD_SYS_3.3V</text>
<text x="67.6" y="77.6">VDD_SYS_3.3V</text>
<text x="156.3" y="83.2">DGND</text>
<text x="259.6" y="79.7">VDD_SYS_3.3V</text>
<text x="127.7" y="89.5" transform="rotate(-90 127.7 89.5)">45</text>
<text x="129.5" y="89.5" transform="rotate(-90 129.5 89.5)">42</text>
<text x="131.2" y="89.5" transform="rotate(-90 131.2 89.5)">37</text>
<text x="133" y="89.5" transform="rotate(-90 133 89.5)">24</text>
<text x="147.2" y="89.5" transform="rotate(-90 147.2 89.5)">44</text>
<text x="106.4" y="95.6">2</text>
<text x="163.1" y="95.6">30</text>
<text x="178.2" y="90">VDD_SYS_3.3V</text>
<text x="239.9" y="92.1">DGND</text>
<text x="67.4" y="97.5">DGND</text>
<text x="82.2" y="96.4">DGND</text>
<text x="105.5" y="101">34</text>
<text x="163.1" y="101">31</text>
<text x="163.1" y="99.2">12</text>
<text x="163.1" y="97.4">13</text>
<text x="185" y="101.7">DGND</text>
<text x="236.2" y="99.2">1</text>
<text x="236.2" y="101">4</text>
<text x="255.5" y="101">10</text>
<text x="255.5" y="99.2">9</text>
<text x="105.5" y="102.7">32</text>
<text x="163.1" y="106.3">8</text>
<text x="163.1" y="102.7">39</text>
<text x="236.2" y="102.7">2</text>
<text x="255.5" y="106.3">11</text>
<text x="255.5" y="104.5">12</text>
<text x="105.5" y="108.1">41</text>
<text x="105.5" y="109.9">40</text>
<text x="163.1" y="111.6">5</text>
<text x="163.1" y="109.9">4</text>
<text x="163.1" y="108.1">9</text>
<text x="236.2" y="108.1">3</text>
<text x="236.2" y="109.9">5</text>
<text x="236.2" y="111.6">6</text>
<text x="255.5" y="113.4">7</text>
<text x="255.5" y="109.9">8</text>
<text x="75.1" y="119.5">DGND</text>
<text x="105.5" y="115.2">20</text>
<text x="105.5" y="117">21</text>
<text x="105.5" y="118.7">22</text>
<text x="163.1" y="118.7">10</text>
<text x="234.9" y="115.2">M1</text>
<text x="234.9" y="117">M2</text>
<text x="255.5" y="117">M4</text>
<text x="255.5" y="115.2">M3</text>
<text x="46.1" y="122.3">DGND</text>
<text x="105.5" y="122.3">25</text>
<text x="105.5" y="124.1">26</text>
<text x="105.5" y="125.9">47</text>
<text x="163.1" y="125.9">29</text>
<text x="163.1" y="120.5">3</text>
<text x="163.1" y="129.4">27</text>
<text x="163.1" y="127.6">28</text>
<text x="186.6" y="131.2">DGND</text>
<text x="222.1" y="129.5">DGND</text>
<text x="105.5" y="134.7">46</text>
<text x="163.1" y="133">49</text>
<text x="261.2" y="134.8">DGND</text>
<text x="92.5" y="138.3">DGND</text>
<text x="115.2" y="143.5" transform="rotate(-90 115.2 143.5)">11</text>
<text x="117" y="143.5" transform="rotate(-90 117 143.5)">14</text>
<text x="118.8" y="143.5" transform="rotate(-90 118.8 143.5)">15</text>
<text x="120.6" y="143.5" transform="rotate(-90 120.6 143.5)">17</text>
<text x="122.3" y="143.5" transform="rotate(-90 122.3 143.5)">18</text>
<text x="124.1" y="143.5" transform="rotate(-90 124.1 143.5)">19</text>
<text x="125.9" y="143.5" transform="rotate(-90 125.9 143.5)">23</text>
<text x="127.7" y="143.5" transform="rotate(-90 127.7 143.5)">33</text>
<text x="129.5" y="143.5" transform="rotate(-90 129.5 143.5)">35</text>
<text x="131.2" y="143.5" transform="rotate(-90 131.2 143.5)">36</text>
<text x="141.9" y="142.6" transform="rotate(-90 141.9 142.6)">1</text>
<text x="143.7" y="142.6" transform="rotate(-90 143.7 142.6)">6</text>
<text x="145.5" y="142.6" transform="rotate(-90 145.5 142.6)">7</text>
<text x="147.2" y="143.5" transform="rotate(-90 147.2 143.5)">16</text>
<text x="149" y="143.5" transform="rotate(-90 149 143.5)">38</text>
<text x="150.8" y="143.5" transform="rotate(-90 150.8 143.5)">43</text>
<text x="152.6" y="143.5" transform="rotate(-90 152.6 143.5)">48</text>
<text x="170.7" y="141.9">DGND</text>
<text x="211.5" y="138.3">DGND</text>
<text x="92.5" y="152.6">DGND</text>
<text x="151.2" y="152.6">DGND</text>
<text x="230" y="202.2">Size</text>
<text x="231.7" y="198.5">Tiny4412SDK</text>
<text x="231.7" y="204">A3</text>
<text x="237.1" y="204">&lt;Doc&gt;</text>
<text x="237.1" y="202.2">Document Number</text>
<text x="286.8" y="202.2">Rev</text>
<text x="230" y="207.5">Date:</text>
<text x="239.2" y="207.5">Tuesday, February 28, 2017</text>
<text x="265.5" y="207.5">Sheet</text>
<text x="274.4" y="207.5">5</text>
<text x="279.7" y="207.5">of</text>
<text x="285.1" y="207.5">12</text>
<text x="286.8" y="204.7">1611</text>
</g>
<g font-size="1.6" fill="#000080">
<text x="158.3" y="72.6">C397</text>
<text x="158.3" y="76.1">100nF</text>
<text x="206.3" y="77.6">C182</text>
<text x="206.3" y="75.8">100nF</text>
<text x="238.3" y="83.2">C254</text>
<text x="48.9" y="87.7">R479</text>
<text x="48.9" y="89.5">100K</text>
<text x="61.4" y="87.7">R478</text>
<text x="61.4" y="89.5">10K</text>
<text x="69.4" y="86.8">C238</text>
<text x="74.7" y="86.8">C390</text>
<text x="80" y="86.8">C391</text>
<text x="85.4" y="86.8">C394</text>
<text x="90.7" y="86.8">C398</text>
<text x="109.7" y="89.6">U66</text>
<text x="238.3" y="86.8">10uF</text>
<text x="265" y="88.6">R131</text>
<text x="272.1" y="88.6">R130</text>
<text x="69.4" y="90.3">10uF</text>
<text x="74.7" y="90.3">100nF</text>
<text x="80" y="90.3">100nF</text>
<text x="85.4" y="90.3">100nF</text>
<text x="90.7" y="90.3">100nF</text>
<text x="92.5" y="95.7">R486</text>
<text x="97.8" y="95.7">6.98K</text>
<text x="170.7" y="95.7">R485</text>
<text x="176.1" y="95.7">10K</text>
<text x="207.8" y="94.2" transform="rotate(-90 207.8 94.2)">R127 49.9R/1%</text>
<text x="214.9" y="94.2" transform="rotate(-90 214.9 94.2)">R129 49.9R/1%</text>
<text x="238.3" y="95.7">LAN1</text>
<text x="265" y="90.3">330R</text>
<text x="272.1" y="90.3">330R</text>
<text x="37.4" y="98.3">R487</text>
<text x="170.7" y="99.2">R483</text>
<text x="170.7" y="97.5">R484</text>
<text x="170.7" y="101">R482</text>
<text x="176.1" y="99.2">10K</text>
<text x="176.1" y="97.5">10K</text>
<text x="176.1" y="101">10K</text>
<text x="37.4" y="105.6">0R</text>
<text x="170.7" y="102.8">R481</text>
<text x="176.1" y="102.8">12K/1%</text>
<text x="48" y="111.7">C395</text>
<text x="48" y="115.2">10nF</text>
<text x="88.9" y="118.8">R488</text>
<text x="97.8" y="118.8">10K</text>
<text x="88.9" y="124.1">R490</text>
<text x="88.9" y="122.3">R489</text>
<text x="97.8" y="124.1">10K</text>
<text x="97.8" y="122.3">10K</text>
<text x="188.5" y="122.3">C194</text>
<text x="188.5" y="125.9">100nF 100nF</text>
<text x="193.8" y="122.3">C206</text>
<text x="224.1" y="120.6">C193</text>
<text x="224.1" y="124.1">100nF</text>
<text x="238.3" y="124.1">HR911105A</text>
<text x="263.2" y="124.1">C207</text>
<text x="84.7" y="131.2">Y2</text>
<text x="96.1" y="129.5">C147</text>
<text x="96.1" y="131.2">22pF</text>
<text x="206.3" y="131.2">C190</text>
<text x="207.8" y="127.7" transform="rotate(-90 207.8 127.7)">49.9R/1% R132</text>
<text x="214.9" y="127.7" transform="rotate(-90 214.9 127.7)">49.9R/1% R133</text>
<text x="263.2" y="127.7">10nF/100V</text>
<text x="84.7" y="133.3">25MHz</text>
<text x="206.3" y="133">100nF</text>
<text x="96.1" y="143.7">C149</text>
<text x="106.7" y="141.9">DM9621</text>
<text x="96.1" y="149">22pF</text>
</g>
<g font-size="1.6" fill="#f00">
<text x="224.4" y="77.9">VDD_ETHNET_1.8V</text>
<text x="276" y="101">LINKLED</text>
<text x="11" y="102.1">[2,4]</text>
<text x="16.2" y="102.1">GPM2_4_USBRST</text>
<text x="276" y="106.3">LANLED</text>
<text x="67.3" y="111">[4]</text>
<text x="67.3" y="109.2">[4]</text>
<text x="71" y="111">USB_HOST_ETHNET_DM1-</text>
<text x="71" y="109.2">USB_HOST_ETHNET_DP1+</text>
<text x="169.3" y="118.8">VDD_ETHNET_1.8V</text>
<text x="167.5" y="125.9">LINKLED</text>
<text x="167.7" y="127.7">LANLED</text>
</g>
<g font-size="1.6" fill="#004080">
<text x="109.4" y="96.7">BGRES</text>
<text x="128.8" y="97.7" transform="rotate(-90 128.8 97.7)">VCC3_1</text>
<text x="130.6" y="100.6" transform="rotate(-90 130.6 100.6)">VCC33_PLL</text>
<text x="132.4" y="97" transform="rotate(-90 132.4 97)">VCC3A</text>
<text x="134.2" y="97.7" transform="rotate(-90 134.2 97.7)">VCC3_2</text>
<text x="148.4" y="98.5" transform="rotate(-90 148.4 98.5)">VCCOUT</text>
<text x="156" y="96.7">TEST1</text>
<text x="156.9" y="100.3">TXD1</text>
<text x="156.9" y="98.5">TXD0</text>
<text x="239.2" y="100.3">TD+</text>
<text x="248.1" y="100.3">LEDG+</text>
<text x="109.4" y="102.1">RSTB</text>
<text x="109.4" y="103.8">VBUS_IN</text>
<text x="156" y="102.1">TEST2</text>
<text x="156.6" y="103.8">RREF</text>
<text x="158" y="107.4">TX+</text>
<text x="239.2" y="102.1">CT2</text>
<text x="239.2" y="103.8">TD-</text>
<text x="248.3" y="105.6">LEDY+</text>
<text x="248.5" y="102.1">LEDG-</text>
<text x="248.7" y="107.4">LEDY-</text>
<text x="109.4" y="109.2">DP</text>
<text x="109.4" y="111">DM</text>
<text x="157.8" y="111">RX+</text>
<text x="158.2" y="112.7">RX-</text>
<text x="158.4" y="109.2">TX-</text>
<text x="239.2" y="109.2">RX+</text>
<text x="239.2" y="111">CT1</text>
<text x="239.2" y="112.7">RX-</text>
<text x="245.6" y="111">CHS_GND</text>
<text x="109.4" y="116.3">EEDIO</text>
<text x="109.4" y="118.1">EECK</text>
<text x="109.4" y="119.8">EECS</text>
<text x="152.2" y="119.8">TXVDDOUT</text>
<text x="239.2" y="116.3">M1</text>
<text x="239.2" y="118.1">M2</text>
<text x="251.1" y="114.5">NC</text>
<text x="251.2" y="118.1">G2</text>
<text x="251.2" y="116.3">G1</text>
<text x="109.4" y="123.4">SMI_D</text>
<text x="109.4" y="125.2">SMI_CK</text>
<text x="152" y="121.6">RXVDDOUT</text>
<text x="109.4" y="127">X1</text>
<text x="153.7" y="130.5">USB_LED</text>
<text x="153.7" y="128.7">SPD_LED</text>
<text x="153.9" y="127">LNK_LED</text>
<text x="109.4" y="135.8">X2</text>
<text x="158.8" y="134.1">G1</text>
<text x="116.4" y="139.6" transform="rotate(-90 116.4 139.6)">TXE</text>
<text x="118.1" y="139.6" transform="rotate(-90 118.1 139.6)">RXD1</text>
<text x="119.9" y="139.6" transform="rotate(-90 119.9 139.6)">RXD0</text>
<text x="121.7" y="139.6" transform="rotate(-90 121.7 139.6)">RXDV</text>
<text x="123.5" y="139.6" transform="rotate(-90 123.5 139.6)">MDC</text>
<text x="125.3" y="139.6" transform="rotate(-90 125.3 139.6)">MDIO</text>
<text x="127" y="139.6" transform="rotate(-90 127 139.6)">CLK50M</text>
<text x="128.8" y="139.6" transform="rotate(-90 128.8 139.6)">WOL</text>
<text x="130.6" y="139.6" transform="rotate(-90 130.6 139.6)">X1_12M</text>
<text x="132.4" y="139.6" transform="rotate(-90 132.4 139.6)">X2_12M</text>
<text x="143" y="139.6" transform="rotate(-90 143 139.6)">BGGND</text>
<text x="144.8" y="139.6" transform="rotate(-90 144.8 139.6)">RXGND</text>
<text x="146.6" y="139.6" transform="rotate(-90 146.6 139.6)">TXGND</text>
<text x="148.4" y="139.6" transform="rotate(-90 148.4 139.6)">GND1</text>
<text x="150.2" y="139.6" transform="rotate(-90 150.2 139.6)">GND2</text>
<text x="151.9" y="139.6" transform="rotate(-90 151.9 139.6)">GND_PLL</text>
<text x="153.7" y="139.6" transform="rotate(-90 153.7 139.6)">GND3</text>
</g>
</svg>
